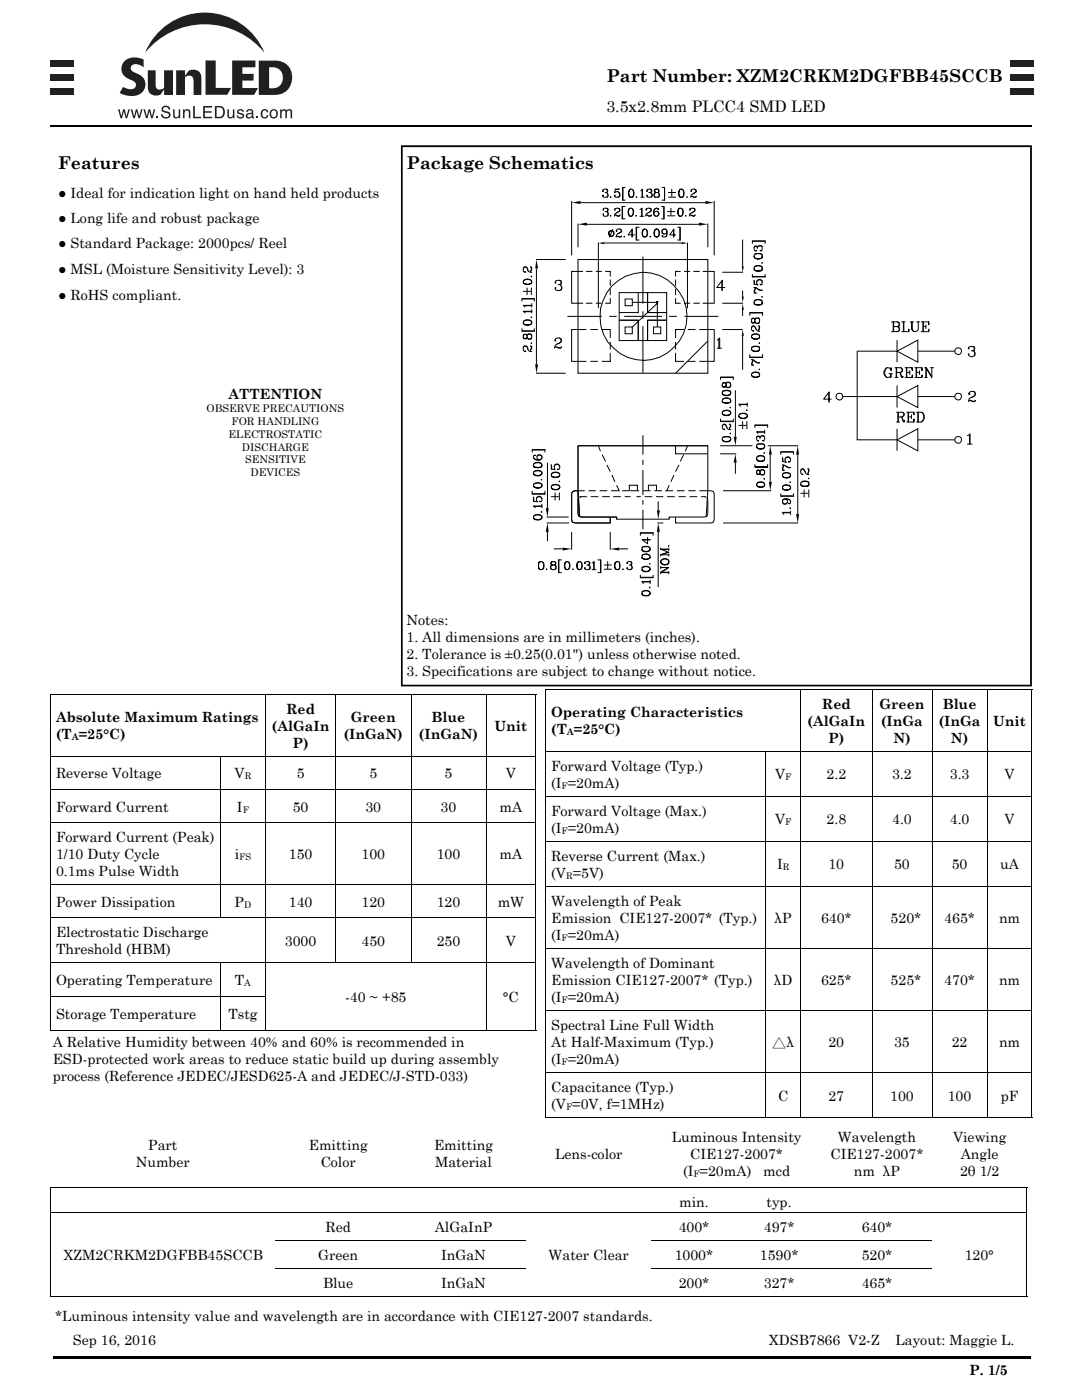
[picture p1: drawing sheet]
<svg xmlns="http://www.w3.org/2000/svg" width="216mm" height="279mm" viewBox="0 0 216 279" stroke-linecap="round" stroke-linejoin="round" font-family="sans-serif">
<g fill="#231f20">
<path d="M10 17.6h4.6v1.3h-4.6z"/>
<path d="M10 14.7h4.6v1.4h-4.6z"/>
<path d="M10 12.1h4.6v1.4h-4.6z"/>
<path d="M201.6 17.6h4.7v1.3h-4.7z"/>
<path d="M201.6 14.7h4.7v1.4h-4.7z"/>
<path d="M201.6 12.1h4.7v1.4h-4.7z"/>
<path d="M25 12a3.6 3.6 0 0 1 3.7-.1v1.6l-1-.6a1 1 0 0 0-1.1 0 1 1 0 0 0-.5 1l.5 .4a2.92 2.92 0 0 1 2.4 2.5 2.73 2.73 0 0 1-3.7 2.3l-1.4-.6 .7-1.2a1.99 1.99 0 0 0 2.4 .1 .92 .92 0 0 0-.7-1.4 2.31 2.31 0 0 1-1.6-3.6z"/>
<path d="M41 12.1h2v5.4h3.1l-.8 1.4h-4.3z"/>
<path d="M46.3 12.1h4.7v1.3h-2.6v1.3h2.2v1.4h-2.2v1.5h3.1l-.8 1.3h-4.4z"/>
<path d="M29.5 14h1.6v2.6a.98 .98 0 0 0 .4 1.2 .98 .98 0 0 0 1.2-.2v-3.6h1.8v5h-1.8v-1.2l-.7 1.1a1.69 1.69 0 0 1-2.5-1.6z"/>
<path d="M35.2 14h1.7v1.1l.8-1a1.69 1.69 0 0 1 2.5 1.6v3.3h-1.6v-2.6a.99 .99 0 0 0-.4-1.2 .99 .99 0 0 0-1.3 .2v3.6h-1.7z"/>
<path d="M31.4 6.6a12.9 12.9 0 0 1 21.4 3.9 15.3 15.3 0 0 0-23.9 0 12.9 12.9 0 0 1 2.5-3.9z"/>
<path d="M23.5 21.8h.4l.3 1.4 .4-1.4h.3l.3 1.4 .4-1.4h.3l-.5 1.8h-.3l-.4-1.4-.3 1.4h-.3z"/>
<path d="M26.1 21.8h.3l.3 1.4 .4-1.4h.3l.4 1.4 .3-1.4h.3l-.5 1.8h-.3l-.3-1.4-.4 1.4h-.3z"/>
<path d="M28.6 21.8h.3l.4 1.4 .3-1.4h.4l.3 1.4 .4-1.4h.3l-.5 1.8h-.3l-.4-1.4-.4 1.4h-.3z"/>
<path d="M31.2 23.2h.4v.4h-.4z"/>
<path d="M32.4 21.3a.92 .92 0 0 1 1.6 .6h-.4a.54 .54 0 0 0-.5-.5 .54 .54 0 0 0-.5 .5l.1 .2a1.89 1.89 0 0 1 1.3 .6 .93 .93 0 0 1-.9 1 .93 .93 0 0 1-1-.9h.4a.61 .61 0 0 0 .6 .6 .61 .61 0 0 0 .6-.6l-.1-.1a1.83 1.83 0 0 1-1.3-.7v-.4z"/>
<path d="M34.5 21.8h.3v1.2a.4 .4 0 0 0 .5 .4 .4 .4 0 0 0 .3-.5l.1-1.1h.2v1.8h-.2v-.3a.6 .6 0 0 1-.7 .3 .6 .6 0 0 1-.5-.6z"/>
<path d="M36.5 21.8h.3v.3a.64 .64 0 0 1 .7-.3 .64 .64 0 0 1 .5 .7v1.1h-.3v-1.1a.44 .44 0 0 0-.6-.4 .44 .44 0 0 0-.3 .6v.9h-.3z"/>
<path d="M38.5 21.2h.4v2.1h1.2v.3h-1.6z"/>
<path d="M40.6 21.2h1.7v.3h-1.4v.7h1.3v.3h-1.3v.8h1.4v.3h-1.7z"/>
<path d="M45.4 21.8h.3v1.2a.4 .4 0 0 0 .4 .4 .4 .4 0 0 0 .4-.5v-1.1h.3v1.8h-.3v-.3a.6 .6 0 0 1-.7 .3 .6 .6 0 0 1-.4-.6z"/>
<path d="M47.5 21.9a.72 .72 0 0 1 1.2 .4h-.3a.38 .38 0 0 0-.4-.3 .38 .38 0 0 0-.4 .4h.1a1.15 1.15 0 0 1 1 .7 .75 .75 0 0 1-.7 .6 .75 .75 0 0 1-.8-.7h.3a.43 .43 0 0 0 .5 .4 .43 .43 0 0 0 .4-.4l-.1-.1a.9 .9 0 0 1-1-.7z"/>
<path d="M51.2 23.2h.3v.4h-.3z"/>
<path d="M52.2 22a.73 .73 0 0 1 .8-.2 .73 .73 0 0 1 .5 .6h-.3a.49 .49 0 0 0-.6-.3 .49 .49 0 0 0-.3 .7 .47 .47 0 0 0 .4 .6 .47 .47 0 0 0 .5-.4h.3a.8 .8 0 0 1-1 .6 .8 .8 0 0 1-.5-1.1z"/>
<path d="M55.9 21.8h.3v.3a.58 .58 0 0 1 1 0 .59 .59 0 0 1 .7-.3 .59 .59 0 0 1 .4 .6v1.2h-.3v-1.4l-.3-.1a.43 .43 0 0 0-.5 .5v1h-.3v-1.2a.4 .4 0 0 0-.5-.3 .4 .4 0 0 0-.2 .6v.9h-.3z"/>
<path d="M51.6 12.1v6.8h3a3.4 3.4 0 0 0 3.7-2.9 3.4 3.4 0 0 0-2.7-3.8zM53.7 13.4a2.18 2.18 0 0 1 2.7 2.1 2.18 2.18 0 0 1-2.7 2.1z"/>
<path d="M42.9 21.2h1a1.24 1.24 0 0 1 1 1.2 1.24 1.24 0 0 1-1 1.2h-1zM43.2 21.4v1.9h.6a.96 .96 0 0 0 .7-.9 .96 .96 0 0 0-.7-1z"/>
<path d="M49.2 22a.76 .76 0 0 1 1.3 .3v1l.2 .1v.2h-.3l-.2-.2a.59 .59 0 0 1-.9 .2 .59 .59 0 0 1 .2-1l.7-.2a.4 .4 0 0 0-.3-.4 .4 .4 0 0 0-.5 .4h-.3zM49.4 23a.42 .42 0 0 0 .5 .4 .42 .42 0 0 0 .3-.7z"/>
<path d="M54 22a.88 .88 0 0 1 1.2 .1 .88 .88 0 0 1 0 1.2 .88 .88 0 0 1-1.2 .1l-.2-.7zM54.3 22.1a.67 .67 0 0 0-.2 .9 .67 .67 0 0 0 .8 .3 .68 .68 0 0 0 .2-.8 .68 .68 0 0 0-.8-.4z"/>
</g>
<path d="M10 25.1h195.9" fill="none" stroke="#000" stroke-width=".34"/>
<g fill="#000">
<path d="M107 51.8l.4 1.8h-.6zM114.1 40.4l1.7-.3v.6zM115.3 44.8l1.8-.4v.6zM119.4 48.5l1.2-.2v.4zM136 48.3l1.2 .2-1.2 .2zM139.5 44.4l1.7 .4-1.7 .2zM140.7 40.1l1.8 .3-1.8 .3zM148 53.1h.4l-.2 1.2zM148 59.2h.4l-.2 1.1zM106.8 72.7h.6l-.4 1.8zM148.2 65.8l.2 1.2h-.4zM148.2 60.6l.2 1.3h-.4z"/>
<path d="M146.7 90.6l.3 1.8h-.6zM146.4 87.2h.6l-.3 1.8zM153.4 96.2h.6l-.3 1.7zM153.7 89l.3 1.7h-.6zM159.2 89l.2 1.7h-.6zM108.9 101.4h.6l-.3 1.8zM109.2 104.4l.3 1.8h-.6zM112.3 109.3l1.8 .2-1.8 .4zM121.8 109.5l1.7-.2v.6zM131.1 101.8h.6l-.4 1.8zM131.3 104.4l.4 1.8h-.6zM158.8 102.6h.6l-.2 1.8z"/>
<path d="M10.7 270.6h195.1v.5h-195.1z"/>
<path d="M80 29v108h125.9v-108zM80.3 29.4h125.2v107.3h-125.2z"/>
</g>
<g fill="none" stroke="#000" stroke-width=".2">
<path d="M120.3 38.1v.1v-.3l.4-.2 .5 .1 .1 .4-.5 .2M121 37.7l.2 .3-.2 .4 .3 .4v.5h-.9l-.2-.2 .1-.2v.2M121.2 38.6a.56 .56 0 0 1-.1 .7M121.8 39.3h.1zM122.8 37.8l.7-.1h-.7l-.2 .8a.61 .61 0 0 1 1-.1 .61 .61 0 0 1-.1 .9h-.7l-.2-.2 .1-.2v.2M123.3 38.2a.66 .66 0 0 1 .1 1.1h-.1M124.3 37.4v2.5M124.7 37.4h-.5v2.5h.5M125.8 37.7a1.1 1.1 0 0 0-.1 1.6h.6a1.21 1.21 0 0 0-.1-1.5l-.4-.1-.1 .2a1.56 1.56 0 0 0 0 1.4h.1M126.2 37.8a1.2 1.2 0 0 1 0 1.5h-.2M126.9 39.3h.2zM127.9 38.1l.3-.4v1.6"/>
<path d="M127.9 39.3h.6M128.1 37.8v1.5M129.1 38.1v.1v-.3a.64 .64 0 0 1 .9-.1l.1 .4-.6 .2M129.7 37.7l.3 .3v.2l-.3 .2a.54 .54 0 0 1 .4 .4 .54 .54 0 0 1-.1 .5h-.9v-.4v.2M130 38.6a.56 .56 0 0 1-.1 .7M130.9 37.7l-.3 .3 .1 .3a.64 .64 0 0 0 .8-.1l-.1-.4-.5-.1-.2 .3v.2l.2 .2M130.9 38.4a.48 .48 0 0 0-.4 .5 .48 .48 0 0 0 .4 .4M131.3 37.7l.1 .1v.5l-.1 .1 .3 .4-.2 .5h-.8l-.1-.5 .4-.4M131.4 38.5l.1 .6-.1 .2h-.1M132.1 39.9h.5M132.1 37.4h.5v2.5v-2.5M133.4 39.3h1.4"/>
<path d="M133.4 38.4h1.4M134 37.7v1.5M135.9 37.7a1.03 1.03 0 0 0-.2 1.6h.5a1.1 1.1 0 0 0-.1-1.6 .87 .87 0 0 0-.7 .8 .87 .87 0 0 0 .5 .8M136.2 37.8a1.11 1.11 0 0 1-.1 1.5M137 39.3h.2zM137.9 38.1l.1 .1h-.1a.52 .52 0 0 1 .5-.5 .52 .52 0 0 1 .5 .6 1.32 1.32 0 0 0-1 .9v.1M138.1 39.2l.8 .1 .1-.1-.3 .1-.6-.1-.2 .1M138.5 37.7l.4 .3a.68 .68 0 0 1-.6 .7M104.2 59.7h2.4M104.4 58.1h1.5M104.4 53.7l.2-.3 .3-.1 .4 .4v.3M104.4 56.4a1.05 1.05 0 0 0 1.7 0v-.2a.96 .96 0 0 0-1.7 0v.2a1.22 1.22 0 0 0 1.7 0"/>
<path d="M104.5 56a1.13 1.13 0 0 1 1.6 .2M104.8 54.3h.1h-.1a.57 .57 0 0 1-.4-.6 .57 .57 0 0 1 .5-.5l.4 .4 .1 .6 .7 .1M105.2 57.5v1.3M105.9 54.2l.2-.5v-.3l-.2-.2 .1 .3-.1 .7v.1M106 57.5v1.3M106 55.1v.2zM107 51.8h5.9M107 53.6v19.1M110.8 56.4v.1v-.1l.1-.4a.9 .9 0 0 1 1.1 .2l-.1 .5-.5 .1M111.6 55.9l.3 .3v.5l-.3 .1a.62 .62 0 0 1 .5 .8 .62 .62 0 0 1-.8 .4l-.5-.2v-.4v.2M111.9 57l.1 .6-.1 .3M114.1 40.1v10.8"/>
<path d="M115.3 51.8h25.9v22.7h-25.9zM115.3 44.6v4.7M115.8 40.4h24.9M116.3 54.2h-2.2v6.3h2.2M116.9 54.2h1.3M117.1 44.8h22.4M118.9 54.2h1.2M119.4 48.4v13.1M120.4 41.8v.2l-.1-.2a.66 .66 0 0 1 1-.1v.4l-.5 .1M120.6 48.5h15.4M120.8 54.2h1M121 41.6l.3 .1v.3l-.3 .2 .3 .3v.6a.6 .6 0 0 1-1-.3l.1-.1v.1"/>
<path d="M121.3 42.4v.4l-.1 .3M121.8 55.8v1.2M121.8 57.6v1.3M121.8 59.5v1M121.8 43.1h.1zM121.9 54.2l-.1 1M121.9 46a.57 .57 0 0 0-.4 .8 .57 .57 0 0 0 .8 .3 .57 .57 0 0 0 .1-.9l-.3-.2-.5 .2a.64 .64 0 0 0 .3 .9M122.1 46l.3 .5v.4l-.3 .2M122.3 45.8l-.7 1.5M122.7 41.8l.1 .1h-.2a.64 .64 0 0 1 1.1-.1l-.1 .3-.9 .6-.1 .5M122.9 42.9l.3 .3h.3l.2-.3-.2 .2-.6-.2-.3 .1M123 47.1h1.1l-.2 .2-.7-.2"/>
<path d="M123 46l.1 .1h-.1a.52 .52 0 0 1 .6-.4 .52 .52 0 0 1 .4 .6 1.2 1.2 0 0 0-1 1M123.3 41.6h.2l.1 .4-.6 .5M123.5 58.4h9.5v9.6h-9.5zM123.6 45.7l.4 .3a.67 .67 0 0 1-.7 .6M124.2 41.2v2.5M124.5 47.2h.1zM124.7 59.7h1.5v1.3h-1.5zM124.7 41.2h-.6v2.5h.6M125.7 41.6a.89 .89 0 0 0-.4 .8 .89 .89 0 0 0 .6 .8 .96 .96 0 0 0 .2-1.6h-.4a1.11 1.11 0 0 0 0 1.6M126.1 41.6a1.02 1.02 0 0 1-.2 1.6M126.1 45.9v1.4M126.6 46.9h-1.3l.9-1.2v1.6"/>
<path d="M126.8 43.1h.2zM127 45.4v2.5M127.4 58.4v4h-3.9M127.5 45.4h-.6v2.5h.6M127.7 41.8l.4-.2v1.6M127.7 43.2h.8M128 41.6v1.6M128.3 51.2v9.4M128.5 45.7a.89 .89 0 0 0-.4 .9 .89 .89 0 0 0 .6 .7 .84 .84 0 0 0 .5-.9 .84 .84 0 0 0-.7-.7l-.2 .3a1.14 1.14 0 0 0 .2 1.3M128.9 45.8l.1 .2a1.02 1.02 0 0 1-.3 1.3M129 41.8v.1h-.1a.64 .64 0 0 1 1.1-.1l-.1 .3-.9 .6-.1 .5M129.1 42.9l.4 .3h.3l.2-.3-.3 .2-.6-.2-.2 .1"/>
<path d="M129.2 58.4v4h3.8h-3.8zM129.6 41.6h.2l.1 .4-.6 .5M129.6 47.2h.2zM131 41.6a.92 .92 0 0 0-.1 1.6M131 45.7a.84 .84 0 0 0-.5 .9 .84 .84 0 0 0 .7 .7 .89 .89 0 0 0 .4-.9 .89 .89 0 0 0-.6-.7 .97 .97 0 0 0 0 1.6M131.2 42.2l.2 .5-.3 .5M131.3 45.8l.1 .2a1.14 1.14 0 0 1-.2 1.3M131.3 41.7v.2l.1-.2-.2-.1a.81 .81 0 0 0-.8 .7 .81 .81 0 0 0 .7 .9 .51 .51 0 0 0 .2-.9 .51 .51 0 0 0-.8 .3M132 41.2h.5v2.5h-.5M132.4 41.2v2.5M132.5 45.7a.52 .52 0 0 0-.4 .5 .52 .52 0 0 0 .4 .5M132.7 45.7l.3 .3v1l-.2 .2"/>
<path d="M133 46.2v.3a.55 .55 0 0 1-.9 0v-.5l.5-.3a.96 .96 0 0 1 .3 1.5 .48 .48 0 0 1-.8-.1l.1-.1v.1M133.2 42.2h1.4M133.2 43.1h1.4M133.9 41.6v1.3M134.4 45.9v1.4M134.7 54.2l.1 1M134.8 55.8v1.2M134.8 57.6v1.3M134.8 59.5v1M134.8 54.2h1M134.8 46.9h-1.2l.9-1.2v1.6M135.2 45.4h.5v2.5h-.5"/>
<path d="M135.7 41.6a.89 .89 0 0 0-.5 .8 .89 .89 0 0 0 .6 .8 .96 .96 0 0 0 .2-1.6h-.3a1.11 1.11 0 0 0 0 1.6M135.7 45.4v2.5M136 41.6a1.02 1.02 0 0 1-.2 1.6M136.5 54.2h1.2M136.8 43v.2zM137.2 48.4v13.1M137.7 41.8l.1 .1h-.2a.64 .64 0 0 1 1.1-.1l-.1 .3-.9 .6-.1 .5M137.9 42.9l.6 .3 .2-.3-.3 .2-.5-.2-.3 .1M138.3 41.6h.2l.1 .4-.6 .5M138.4 54.2h1.2M140.2 54.2h2.3v6.3h-2.3M141.2 44.6v4.7"/>
<path d="M142.5 40.1v10.8M144 56.1v1.9M144.1 54.3h4.2M144.6 57.4h-1.6l1.1-1.5v2.1M148.2 47.8v5.3M148.2 58v1.2M150.1 48.2h2.6M150.1 48.6v-.5h2.6v.5M150.1 54.8v.5h2.6v-.5M150.1 55.2h2.6M150.5 49.4l.2-.2h.3l.1 .2a.54 .54 0 0 1 .4-.4 .54 .54 0 0 1 .6 .2v.7l-.3 .2-.1-.1h.1M150.5 53.7l.3 .4h1l.3-.2v-.7a.94 .94 0 0 0-1.6 .5 1.06 1.06 0 0 0 1.6 .1v-.1"/>
<path d="M150.5 51.2a1.03 1.03 0 0 0 1.6 .3v-.7l-.3-.2h-1.1l-.2 .2v.4a1.06 1.06 0 0 0 1.6 .2v-.2M150.5 58.5h.5M150.6 53.3a1.2 1.2 0 0 1 1.5 0v.2M150.6 50.9a1.2 1.2 0 0 1 1.5 0v.1M150.6 56.7l-.1-.8v.8l.7 .2a.61 .61 0 0 1-.1-1 .61 .61 0 0 1 1 .1v.7l-.3 .2-.1-.1h.1M150.7 57.6l-.1 .5v.3M151 57.5a1.15 1.15 0 0 0 1.1 .5M151 56.3a.57 .57 0 0 1 .5-.4 .57 .57 0 0 1 .6 .4M151.1 49.6v-.4a.44 .44 0 0 0-.6 .3 .44 .44 0 0 0 .5 .5h-.2M151.3 49.2a.56 .56 0 0 1 .8 .1M152 52.5l.1-.1v.2zM152.1 57.9h-.4l-.7-.4-.5-.1 .2 .1-.2 .7 .3 .3"/>
<path d="M152.1 59.2v.1zM104.2 60.1v-.5h2.4v.5M104.2 65.6v.5h2.4v-.5M104.2 66h2.4M104.4 69.4l.2-.2 .3-.1 .4 .3v.3M104.4 67.3l.1 .2 .4 .1a.6 .6 0 0 0 .2-.8h-.6l-.1 .5 .3 .2h.2l.3-.2M104.4 67l.1-.2h.6l.1 .2 .2-.4h.4a.58 .58 0 0 1 .3 .7 .58 .58 0 0 1-.7 .4l-.2-.4M104.4 64.5a1.05 1.05 0 0 0 1.7 0v-.2a.96 .96 0 0 0-1.7 0 1.06 1.06 0 0 0 1.7 .2M104.5 61h1.6M104.5 62.2h1.6M104.5 64.2a1.13 1.13 0 0 1 1.6 .1M104.8 70.1h.1h-.3l-.2-.4 .1-.5 .6-.1 .2 .2a.74 .74 0 0 0 .8 .9"/>
<path d="M105.2 67.3l.2 .3 .5-.1 .2-.2M105.3 66.8l.5-.1 .3 .3M105.9 69.9l.2-.4-.1-.4h-.1l.1 .1-.1 .7v.3M106 68.4v.2zM106 63.2v.2zM106.1 60.6v.7M106.1 61.8v.7M106.1 60.9h-1.7l.4 .4M106.1 62.1h-1.7l.4 .4M107 74.5h5.9M110.8 67.9v.2l-.1-.1a.72 .72 0 0 1 .6-.6 .72 .72 0 0 1 .7 .5 .88 .88 0 0 1-.9 .8l-.3 .2-.1 .6M111 69.2l.9 .3 .1-.3-.2 .2-.8-.2-.3 .1"/>
<path d="M111.6 67.5l.3 .1v.5l-.3 .4-.4 .1M116.9 60.5h1.3M117 65.8h-2.9v6.3h2.9M117.8 65.8h1.5M117.8 72.1h1.5M118.9 60.5h1.2M120.1 63.1l-6.8 .1M120.1 65.8h1.7M120.1 72.1l1.7 .1M120.8 60.5l1 .1M121.6 63.1h1.4M121.8 70.4l.1 1.7"/>
<path d="M121.8 65.8v1.7M121.8 68.2v1.5M123.5 63.9h3.9v4.1v-4.1zM124.6 63.1h7.5M124.7 65.3h1.5v1.3h-1.5zM126.2 65.3l5-4.8v4.8M126.2 60.3h4.8M128.3 71.9a8.8 8.8 0 0 0 8.1-12.1 8.8 8.8 0 0 0-14.3-2.8 8.8 8.8 0 0 0-1.7 9.7 8.8 8.8 0 0 0 8.3 5.2M128.3 62.1v1.5M128.3 65.1v9.4M129.2 63.9h3.8h-3.8v4.1zM130.4 65.3h1.4v1.3h-1.4z"/>
<path d="M131 60.2h.2v.3l-.2-.1zM133.5 63.1h1.6M134.8 70.4l-.1 1.7M134.8 65.8v1.7M134.8 68.2v1.5M135.8 60.5l-1 .1M136.5 60.5h1.2M136.5 65.8h-1.7M136.5 72.1l-1.7 .1M136.6 63.1h6.8M137.3 65.8h1.5M137.3 72.1h1.5"/>
<path d="M138.4 60.5h1.2M139.5 65.8h3v6.3h-3M141.2 68.1l-6.4 6.4M143.1 67.9l.5-.4v2M143.1 69.5h.8M143.4 67.5v2M143.8 75.3h2.5M143.8 75.8v-.6h2.5v.6M144.1 78.5a.96 .96 0 0 0 1.7 0v-.2a.99 .99 0 0 0-1.3-.3h-.3l-.1 .3a.92 .92 0 0 0 .7 .7 .92 .92 0 0 0 .9-.4l.1-.1M144.1 76.9l.1 .3a.45 .45 0 0 0 .7-.4 .45 .45 0 0 0-.7-.4 .48 .48 0 0 0 .2 .8h.2l.3-.3M144.1 76.7l.3-.3h.2l.3 .3 .1-.4a.57 .57 0 0 1 .8 .3 .57 .57 0 0 1-.3 .8l-.5-.1-.1-.4M144.1 65.8h4.1"/>
<path d="M144.1 60.5h4.2M144.2 79.7a1.13 1.13 0 0 1 1.6 .2M144.2 78.1l.8-.1h.6l.2 .3M144.9 76.9a.48 .48 0 0 0 .4 .4 .48 .48 0 0 0 .5-.4M144.9 76.5l.6-.2 .3 .4M146.7 77.9v9.3M148.2 61.9v1.2M148.2 67v6.8M149.6 62.5h2.6M149.6 70.8v.6h2.6v-.6M149.6 71.3h2.6M150 64.2v.2l.4 .1a.6 .6 0 0 0 0-1h-.2a.6 .6 0 0 0-.2 .8 .36 .36 0 0 0 .6-.1"/>
<path d="M150 63.8a.35 .35 0 0 1 .3-.2 .35 .35 0 0 1 .3 .2l.2-.3h.7l.1 .3-.1 .7-.2 .1-.5-.1-.2-.3M150 65.4l.3-.3a.67 .67 0 0 1 .6 .7M150 69.7a.84 .84 0 0 0 .8 .5 .84 .84 0 0 0 .8-.7l-.1-.3-.6-.1a.85 .85 0 0 0-.9 .4 .89 .89 0 0 0 .7 .6 .89 .89 0 0 0 .9-.4M150 67.2a.92 .92 0 0 0 1.6 .1l-.1-.3a.88 .88 0 0 0-.8-.4 .88 .88 0 0 0-.7 .6 1.04 1.04 0 0 0 1.5 .2l.1-.2M150 74.9a.99 .99 0 0 0 1.6 .1v-.3a.9 .9 0 0 0-1.6 0 .97 .97 0 0 0 1.6 .2M150 72.9h.4M150 69.3l.9-.1h.6l.1 .3M150 67a1.11 1.11 0 0 1 1.6 0M150 74.6l.9-.3 .6 .2 .1 .2M150.2 72.1l-.2 .4 .1 .3M150.3 66l.1-.1-.1 .2a.58 .58 0 0 1-.4-.6 .58 .58 0 0 1 .5-.5l.2 .1a1.2 1.2 0 0 0 1 1M150.4 71.9a1.23 1.23 0 0 0 1.2 .6"/>
<path d="M150.5 60.4l.3 .5h1l.3-.2v-.7a.94 .94 0 0 0-1.6 .4 1.06 1.06 0 0 0 1.6 .2v-.2M150.6 60.1a1.2 1.2 0 0 1 1.5 0v.2M150.6 64.2l.4 .3 .5-.1 .1-.2M150.7 63.6l.6-.1 .3 .3M151.4 65.8l.2-.6-.2-.2 .1 1.1M151.5 68.4v.2zM151.5 73.6v.2zM151.6 72.4a1.71 1.71 0 0 1-1.4-.6h-.2l.2 .1-.2 .7 .3 .3M152.2 63v-.6h-2.6v.6M165.4 78.4v1.8M165.9 79.7h-1.6l1.2-1.5v2M168.2 79.1h10.8"/>
<path d="M177 73.4a1.18 1.18 0 0 0 0 1.9M177.4 74.6h.7M177.7 73.7l.1 .3v-.6l-.1 .3a.63 .63 0 0 0-.6-.3 .63 .63 0 0 0-.6 .5 .84 .84 0 0 0 .1 1.1 .84 .84 0 0 0 1.1 .1M177.7 74.6v.7M177.8 74.6v.7M177.9 64.2l1.4 .1 .2 .5-.2 .3-.3 .1M178.2 64.2v2M178.3 64.2v2M178.6 73.4h1.1a.47 .47 0 0 1 .4 .5 .47 .47 0 0 1-.4 .4h-.8M178.6 75.3h.6M178.8 73.4v1.9M178.9 73.4v1.9"/>
<path d="M179 67.9v4.4M179 76.9v4.4M179 79.1l4.1-2.2v4.4zM179 70.1l4.1-2.2v4.4zM179 64.2a.47 .47 0 0 1 .4 .5 .47 .47 0 0 1-.4 .5h-.7M179 65.2l.4 .1a.56 .56 0 0 1-.1 .8l-1.4 .1M179 65.2a.52 .52 0 0 1 .4 .5 .52 .52 0 0 1-.4 .5M179 70.1h-8v17.7h8M179.3 74.3l.4 .2 .3 .7h.2M179.6 74.4l.2 .8 .3 .1 .1-.2M179.7 73.4l.3 .4-.1 .3-.2 .2M179.9 66.2h1.5v-.5l-.1 .5"/>
<path d="M179.9 64.2h.7M180.3 64.2v2M180.6 73.4h1.4v.6v-.6M180.6 75.3h1.4v-.5v.5M180.9 73.4v1.9M180.9 74.3h.6M181.5 74v.7M181.6 64.2h.7M181.9 64.2v1.5a.7 .7 0 0 0 .7 .5 .7 .7 0 0 0 .6-.5v-1.5M182 64.2v1.5l.5 .5M182.6 73.4h1.4v.6l-.1-.6M182.6 75.3h1.4v-.5l-.1 .5"/>
<path d="M182.8 73.4v1.9M182.9 74.3h.6M182.9 73.4v1.9M182.9 64.2h.6M183.1 79.1h7.4M183.1 70.1h7.4M183.5 74v.7M183.8 64.2h1.5v.6v-.6M183.8 66.2h1.5v-.5v.5M184.2 64.2v2M184.2 65.2h.6M184.5 75.3h.5"/>
<path d="M184.5 73.4h.3M184.8 73.4v1.9M184.8 64.8v.8M185.7 73.4h.6M185.9 75.2l-1.1-1.8v1.9M185.9 73.4v1.9l-1.1-1.7M193.3 69.5v.2l-.1-.2 .2-.3a.9 .9 0 0 1 1.1 .2l-.1 .5-.6 .1M193.4 78.5l.2 .1h-.3a.69 .69 0 0 1 .7-.5 .69 .69 0 0 1 .7 .6 1.19 1.19 0 0 1-1.1 .7l-.2 .2-.1 .6M193.6 79.9l.5 .3h.4l.2-.3-.3 .2-.8-.2-.3 .1M194.1 69.2h.2a.48 .48 0 0 1-.2 .8 .6 .6 0 0 1 .4 .4 .6 .6 0 0 1-.1 .6 .69 .69 0 0 1-.7 .2 .69 .69 0 0 1-.5-.5l.1-.1v.2M194.2 78.1a.53 .53 0 0 1 .3 .8l-.7 .4M194.4 70.2a.64 .64 0 0 1-.1 .8"/>
<path d="M106.2 89.8h2.5M106.2 90.2v-.5h2.5v.5M106.2 98v.6h2.5v-.6M106.2 98.5h2.5M106.4 91.2a1 1 0 0 0 1.7 .1M106.4 96.9l.1 .3a1.07 1.07 0 0 0 1.7-.3 .91 .91 0 0 0-.9-.6 .91 .91 0 0 0-.9 .6 1.05 1.05 0 0 0 1.7 0M106.4 94.5l.1 .2a1.07 1.07 0 0 0 1.7-.2 .91 .91 0 0 0-.9-.6 .91 .91 0 0 0-.9 .6 1.05 1.05 0 0 0 1.7 0M106.4 92.9a.99 .99 0 0 0 1.4 .4 .48 .48 0 0 0 .3-.8 1.06 1.06 0 0 0-1.7 .3l.2 .4 .6 .1 .8-.1 .1-.3M106.5 96.6h.1a1.21 1.21 0 0 1 1.5 .2M106.5 94.2a1.23 1.23 0 0 1 1.6 .1M106.5 92.6a1.13 1.13 0 0 1 1.6 .2M106.7 90.9h.2h-.4a.64 .64 0 0 0 .1 .7 .64 .64 0 0 0 .6 .2h.4a.55 .55 0 0 0 .5-.6 .55 .55 0 0 0-.6-.5l-.3 .2a.56 .56 0 0 0 .3 .9"/>
<path d="M107 99.5l.1-.1a.56 .56 0 0 1 .6-.3 .56 .56 0 0 1 .4 .4M107.2 91l.4-.2 .5 .4M108.1 95.7v.1zM109.2 92.4v9M110 99.1h1.4M110 97.3l.1 .2a1.05 1.05 0 0 0 1.6-.3 .92 .92 0 0 0-.9-.5 .92 .92 0 0 0-.8 .6 1.05 1.05 0 0 0 1.7 0M110 94.8a.96 .96 0 0 0 1.7 0v-.1a.96 .96 0 0 0-1.7 0 1 1 0 0 0 1.7 .1M110.1 97a1.24 1.24 0 0 1 1.6 .1M110.1 93.6l-.1-.8v.8l.8 .1-.2-.6 .1-.3a.57 .57 0 0 1 1 .2l-.1 .6h-.4h.2M110.1 94.6a1.13 1.13 0 0 1 1.6 .1M110.6 93.1l.2-.3a.64 .64 0 0 1 .9 .3M110.8 98.4v1.4"/>
<path d="M111.6 98.4v1.4M111.6 96v.2zM115.3 97.9l.4 5.2M115.3 97.9l-1.1 .2-.1 .4v5.3l.1 .4 .5 .2M115.3 97.9v-8.9h25.9v8.9l-.3 5.3M115.3 99.8v2.7l.2 .5 .4 .2h7.1v.4M115.3 97.9v4.6l.2 .5 .4 .2h7.1v.4h10.5v-.4h7.1l.5-.2 .1-.5v-3M115.3 97.9h1.4M115.4 99.5l-.2 .3M115.6 99.3l-.2 .2M115.9 99.1l-.2 .1M117.1 99.1l-1.2 .1"/>
<path d="M117.5 97.9h1.4M117.9 99.1h1.5M119.4 89l.4 1.1M119.7 97.9h1.5M120.2 99.1h1.5M120.2 90.7l.6 1.4M121.1 92.8l.7 1.3M122.1 94.8l.6 1.4M122.4 99.1h1.5M123 96.8l.5 1.1h-1.6M124.1 97.9h1.5v-1.1h1.6v1.1M124.6 99.1h1.2"/>
<path d="M125.8 97.9h1.7M127.9 99.1l-.8 .1M128.3 86.8v3.9M128.3 91.8v1M128.3 93.8v5M128.3 99.8v.9M128.3 97.9h1.5M128.6 99.1h1.5M129.4 97.9v-1.1h1.6v1.1M130.6 97.9h1.5M130.9 99.1h1.4M132.8 97.9h1.5"/>
<path d="M133.1 99.1h1.5M133.5 96.8l-.4 1.1M134.5 94.8l-.6 1.4M134.8 89v1.6h6.4M135.1 97.9h1.5M135.4 99.1h1.4M135.5 92.8l-.7 1.3M136.4 90.7l-.7 1.4M137.2 89l-.4 1.1M137.3 97.9h1.5M137.6 99.1h1.5M139.5 97.9h2.3l.5 .2 .2 .4v5.3l-.2 .4-.5 .2h-7v-1.2"/>
<path d="M139.9 99.1h.7M140.6 99.2h.3M141 99.3l.2 .2M141.2 89h-25.9v8.9l.4 5.3M143.7 89h6.4M143.7 90.6h3.2M143.8 83.6v.5h2.5v-.5M143.8 84.1h2.5M144.1 85a.45 .45 0 0 1 .7-.2l.2 .5M144.1 82.5a1.05 1.05 0 0 0 1.7 0v-.1a.96 .96 0 0 0-1.7 0 1.06 1.06 0 0 0 1.7 .1M144.1 80.1a.99 .99 0 0 0 1.4 .3 .48 .48 0 0 0 .2-.7 1.06 1.06 0 0 0-1.6 .2l.2 .4 .6 .1 .7-.1 .2-.2M144.1 87.7a.96 .96 0 0 0 1.7 0v-.2a.99 .99 0 0 0-1.3-.3l-.3 .1-.1 .2a.92 .92 0 0 0 .7 .7 .92 .92 0 0 0 .9-.3l.1-.2"/>
<path d="M144.2 82.2a1.13 1.13 0 0 1 1.6 .2M144.2 87.4l.3-.2h1l.3 .3M144.3 97.9h9.6M144.5 85.7v-.1v.1a.56 .56 0 0 1-.4-.5 .56 .56 0 0 1 .5-.6l.3 .3a.87 .87 0 0 0 .9 .8M145.6 85.5l.2-.7-.2-.2 .1 .3-.1 .6v.2M145.7 81.3v.1zM145.7 86.4v.2zM146.7 92.4v2.2M147.4 84.9h1.5M147.4 83l.1 .3a1.07 1.07 0 0 0 1.6-.3 .91 .91 0 0 0-.8-.6 .91 .91 0 0 0-.9 .6 1.05 1.05 0 0 0 1.7 0M147.5 80.8h1.6M147.5 82.7h.1a1.21 1.21 0 0 1 1.5 .2"/>
<path d="M148.2 84.1v1.5M149 84.1v1.5M149 81.8v.1zM149.1 80.4v.7M149.1 80.7h-1.7l.4 .4M150.6 84.9h2.6M150.6 85.3v-.5h2.6v.5M150.6 92.7v.5h2.6h-2.6M151 96.8a.86 .86 0 0 0 .8 .5 .86 .86 0 0 0 .8-.6 .86 .86 0 0 0-.9-.6 .86 .86 0 0 0-.7 .7l.1 .1a1.02 1.02 0 0 0 1.5-.1M151 94.4l.1 .2a.45 .45 0 0 0 .6-.3 .45 .45 0 0 0-.6-.5v.1a.56 .56 0 0 0 0 .7h.3l.3-.2M151 87.4l.1-.3h.3l.3 .3a.49 .49 0 0 1 .6-.5 .49 .49 0 0 1 .3 .7l-.3 .4-.1-.1h.1M151 94.1l.1-.2h.3l.3 .2v-.2a.52 .52 0 0 1 .8 0 .52 .52 0 0 1 0 .7 .52 .52 0 0 1-.8 0v-.2"/>
<path d="M151 91.6a.84 .84 0 0 0 .8 .5 .84 .84 0 0 0 .8-.7 .84 .84 0 0 0-.9-.5 .84 .84 0 0 0-.7 .7l.1 .2a1.02 1.02 0 0 0 1.5-.2M151 89.1a.84 .84 0 0 0 .8 .6 .84 .84 0 0 0 .8-.7l-.3-.4h-1.1a.47 .47 0 0 0-.2 .4 .47 .47 0 0 0 .2 .5 1.11 1.11 0 0 0 1.4-.4M151.1 86.3h1.5M151.1 96.5a1.02 1.02 0 0 1 1.5 .2M151.1 91.2a1.02 1.02 0 0 1 1.5 .2M151.1 88.8l.1-.2h1.1l.3 .4M151.7 87.5l-.1-.4h-.5a.65 .65 0 0 0 .2 .9v-.1h-.1M151.7 94.4l.3 .3h.3l.3-.3M151.7 94l.6-.2 .3 .3M151.8 87.1l.5-.1 .2 .2M152.4 95.6h.2zM152.4 90.4h.2z"/>
<path d="M152.6 85.8v.7M152.6 86.2h-1.6l.2 .3M153.2 92.7v.5M153.2 89h6.1M153.7 90.7v5.5M155.8 90.2h2.5M155.8 90.7v-.6h2.5v.6M155.8 98.5v.5h2.5v-.5M155.8 99h2.5M156.1 97.4a.89 .89 0 0 0 .9 .5 .89 .89 0 0 0 .7-.6 .95 .95 0 0 0-1.5-.2l-.1 .3a1.11 1.11 0 0 0 1.6 0M156.1 95a.89 .89 0 0 0 .9 .4 .89 .89 0 0 0 .7-.6 .84 .84 0 0 0-.8-.5 .84 .84 0 0 0-.8 .7 1.11 1.11 0 0 0 1.6 0M156.1 93.9h.5"/>
<path d="M156.2 97.1a1.02 1.02 0 0 1 1.5 .2M156.2 94.6a1.02 1.02 0 0 1 1.5 .2M156.2 92.1l-.1-.8v.8l.8 .2a.59 .59 0 0 1-.2-.9 .59 .59 0 0 1 .9 0 .59 .59 0 0 1-.2 .9v-.1M156.3 93l-.1 .8M156.6 92.9a1.4 1.4 0 0 0 1.1 .5M156.6 99.6a.51 .51 0 0 1 .5 .6 .51 .51 0 0 1-.6 .4 .51 .51 0 0 1-.4-.6 .92 .92 0 0 1 1.7 .1l-.1 .4-.3 .1v-.2l.1 .1M156.6 91.7a.57 .57 0 0 1 .6-.5 .57 .57 0 0 1 .5 .5M157.7 99.9l-.5-.2a.79 .79 0 0 0-1.1 .3M157.7 96.2h-.1zM157.7 93.3h-.3l-1.3-.5 .2 .1-.2 .7 .3 .3M159.2 90.7v11.9M159.8 98.4h1.4"/>
<path d="M159.8 94l.3-.4a.67 .67 0 0 1 .6 .7M159.8 96.7a.99 .99 0 0 0 1.3 .3l.3-.1v-.7a.94 .94 0 0 0-1.6 .5l.3 .3h1l.3-.2v-.1M159.9 96.3a1.2 1.2 0 0 1 1.5 0v.2M160.1 94.6h.1v.1a.62 .62 0 0 1-.4-.6 .62 .62 0 0 1 .4-.6l.3 .4a.87 .87 0 0 0 .9 .8M160.5 97.8v1.4M161.2 94.5l.2-.9-.2-.1 .2 .3-.2 .7 .1 .2M161.4 95.4v.2zM161.4 97.8v1.4M178.9 82.3h1.1l.4 .3-.1 .4-.3 .2h-.8M178.9 84.2h.6M179 85.6v4.4M179 87.8l4.1-2.2v4.4z"/>
<path d="M179.2 82.3v1.9M179.8 83.2l.2 .2 .3 .7 .2-.1M179.9 83.3l.4 .9h.1l.1-.3M180 82.3l.2 .1a.5 .5 0 0 1-.2 .8M180.9 82.3h1.5v.5l-.1-.5M180.9 84.2h1.5v-.6l-.1 .6M181.2 82.3v1.9M181.3 82.3v1.9M181.3 83.2h.6M181.9 82.8v.7M182.9 82.3h.9a1.06 1.06 0 0 1 .7 .9 1.06 1.06 0 0 1-.7 1h-.9M183.1 82.3v1.9"/>
<path d="M183.1 87.8h7.4M183.2 82.3v1.9M183.8 82.3a1.15 1.15 0 0 1 0 1.9M193 86.9l.6-.3v2M193 88.6h1M193.5 86.7v1.9M106.4 103.4a1.01 1.01 0 0 0 1.8-.1l-.1-.3a1.02 1.02 0 0 0-1.7 .2 1.06 1.06 0 0 0 1.7 .2M106.5 100.1l-.1-.9v.9h.9a.58 .58 0 0 1-.2-.8 .58 .58 0 0 1 .9 0 .58 .58 0 0 1-.2 .8h-.2h.2M106.5 101.1h1.6M106.5 103a1.13 1.13 0 0 1 1.6 .2M107.9 112.1l-.4 .2v1.1a.63 .63 0 0 0 1 0 1.02 1.02 0 0 0-.4-1.3 .89 .89 0 0 0-.7 .7 .89 .89 0 0 0 .5 .9M108.1 102.1v.2z"/>
<path d="M108.1 100.6v.7M108.1 101h-1.7l.4 .3M108.2 112.2a1.02 1.02 0 0 1-.1 1.5M109 113.6h.2zM109.1 104.4h4.5M109.1 103.2h4.4M109.2 106.2v1.8M110.3 112.1l-.3 .1-.1 .3a.6 .6 0 0 0 1 0v-.2a.6 .6 0 0 0-.8-.1 .36 .36 0 0 0 .2 .6M110.3 112.8l-.4 .3v.3l.4 .3M110.5 109.5h1.8M110.6 112.1a.35 .35 0 0 1 .3 .3 .35 .35 0 0 1-.3 .4l.3 .1v.6a.61 .61 0 0 1-.7 .2 .61 .61 0 0 1-.4-.6l.5-.3M110.8 112.8l.1 .6-.3 .3"/>
<path d="M111.5 111.7v2.6M112 111.7h-.6v2.6h.6M113.1 112.1a.86 .86 0 0 0-.5 .8 .86 .86 0 0 0 .6 .8 .86 .86 0 0 0 .5-.8 .86 .86 0 0 0-.6-.8l-.1 .1a1.02 1.02 0 0 0 .1 1.5M113.4 112.2a1.02 1.02 0 0 1-.2 1.5M114.1 106.2v3.5M114.2 113.6h.2zM114.7 104.4h7.1v-1.2v1.2zM115.5 112.1a.89 .89 0 0 0-.4 .8 .89 .89 0 0 0 .6 .8 .84 .84 0 0 0 .5-.9 .84 .84 0 0 0-.7-.7 1.11 1.11 0 0 0 0 1.6M115.8 112.2a1.02 1.02 0 0 1-.1 1.5M116.7 112.3v.2l.1-.3a.67 .67 0 0 1 .9 .1l-.1 .4-.5 .1M117.4 112.1a.35 .35 0 0 1 .2 .3 .35 .35 0 0 1-.2 .4 .47 .47 0 0 1 .4 .4 .47 .47 0 0 1-.4 .5l-.6-.1-.1-.3v.1M117.6 112.9l.1 .5-.2 .2"/>
<path d="M118.1 112.3l.5-.2v1.6M118.1 113.7h.8M118.5 112.2v1.5M119.3 111.7h.6v2.6h-.6M119.8 111.7v2.6M120.6 112.8h1.4M120.6 113.6h1.4M121.3 112.1v1.4M121.8 106.2v3.5M123.1 112.1a.84 .84 0 0 0-.5 .8 .84 .84 0 0 0 .7 .8l.3-.3v-1.1a.47 .47 0 0 0-.4-.2 .47 .47 0 0 0-.4 .2 1.11 1.11 0 0 0 .3 1.4M123.5 112.2l.1 .1v1.1l-.3 .3M123.5 109.5h1.8"/>
<path d="M124.2 113.6h.2zM125.2 112.3v.2l-.1-.2a.63 .63 0 0 1 1 0l-.1 .4-.4 .1M125.8 112.1l.2 .2-.2 .5 .4 .4v.2a.64 .64 0 0 1-1.1-.1h.1v.1M126 112.9l.1 .5-.2 .2M127.8 106.4h2.5M127.8 106.8v-.5h2.5v.5M127.8 114.8v.5h2.5v-.5M127.8 115.2h2.5M128.1 113.3a1.13 1.13 0 0 1 1.6 .2M128.1 110.9a1.13 1.13 0 0 1 1.6 .2M128.1 109.3l.3-.2h1l.3 .4M128.1 113.7v.2a1.04 1.04 0 0 0 1.6-.3v-.3a1.2 1.2 0 0 0-1.6 0v.5l.3 .1 .6 .1 .7-.3"/>
<path d="M128.1 111.2v.2a1.04 1.04 0 0 0 1.6-.3v-.3a1.2 1.2 0 0 0-1.6 0l.1 .6a1.21 1.21 0 0 0 1.5-.2M128.1 109.6a.8 .8 0 0 0 1.3 .4l.3-.2v-.3a.99 .99 0 0 0-1.3-.4l-.3 .1v.6a1.1 1.1 0 0 0 1.6-.2M128.1 116.1h1.6M128.1 118.2a1.23 1.23 0 0 1 1.6 .1M128.1 118.4v.3a1.04 1.04 0 0 0 1.6-.3v-.3a1.2 1.2 0 0 0-1.6 0v.5a1.1 1.1 0 0 0 1.6-.2M128.2 107.8h1.5M128.3 101.7v3.9M129.2 107.3v1.2l-1.1-.8h1.6M129.6 112.5h.1zM129.6 117.2h.1zM129.7 115.8v.7M129.7 116.1h-1.6l.3 .4"/>
<path d="M131.2 104.4h1.1M131.3 100.1v1.7M131.3 106.2v11M131.8 112a.97 .97 0 0 1 1.6 0M131.8 112.2a.93 .93 0 0 0 1.6 .2v-.6l-.1-.1a1.02 1.02 0 0 0-1.5 .3 .84 .84 0 0 0 .8 .7 .84 .84 0 0 0 .8-.5M131.8 109.4v.2h1.6h-1.6l1.6 .6-1.6 .5v.3M131.8 113v.5M131.8 114.2v.3M131.8 113.3h1.6l-1.4 .9M131.8 114.3h1.6M133.3 110.2l-1.5 .5h1.6M133.4 108.9v.1z"/>
<path d="M133.4 113.3l-1.6 .9h1.6M133.4 109.4v.5M133.4 110.6v.4M133.4 114.1v.4M144.3 104.4h15M156.1 100.1l.2 .4a.56 .56 0 0 0 .9-.4M156.2 102.3h1.5M157.7 101.3v.2zM157.7 102v.7M157.7 102.3h-1.6l.3 .4M10 138.6h97M10.1 138.5v67.1"/>
<path d="M53 138.7v12.2M67 138.7v12.2M82 138.7v12.2M97 138.7v12.2M106.9 138.5v67.1M108.8 137.6h97.2M108.9 137.5v85.5M159.8 137.7v12.2M174 137.7v12.2M186 137.7v12.2M197 137.7v12.2M205.9 137.5v85.5"/>
<path d="M10.2 151h96.6M10.2 157.6h96.6M44 151.1v6.4M44 157.7v6.4M53 151.1v6.4M53 157.7v6.4M67 151.1v6.4M67 157.7v6.4M82 151.1v6.4M82 157.7v6.4M97 151.1v6.4M97 157.7v6.4"/>
<path d="M109 150h96.8M109 159h96.8M152.8 150.1v8.8M152.8 159v8.9M159.8 150.1v8.8M159.8 159v8.9M174 150.1v8.8M174 159v8.9M186 150.1v8.8M186 159v8.9M197 150.1v8.8M197 159v8.9"/>
<path d="M10.2 164.2h96.6M10.2 176.6h96.6M44 164.3v12.2M44 176.7v6.4M53 164.3v12.2M53 176.7v15.4M67 164.3v12.2M67 176.7v15.4M82 164.3v12.2M82 176.7v15.4M97 164.3v12.2M97 176.7v15.4"/>
<path d="M109 168h96.8M109 176.9h96.8M152.8 168v8.8M152.8 177v12.3M159.8 168v8.8M159.8 177v12.3M174 168v8.8M174 177v12.3M186 168v8.8M186 177v12.3M197 168v8.8M197 177v12.3"/>
<path d="M10.2 183.2h96.6M10.2 192.2h96.6M10.2 198.8h42.9M44 192.3v6.4M44 198.9v6.7M53 192.3v6.4M53 198.8v6.8M97 192.3v13.3M109 189.3h96.8M152.8 189.4v12.2M159.8 189.4v12.2M174 189.4v12.2"/>
<path d="M186 189.4v12.2M197 189.4v12.2M10 205.7h97M109 201.7h96.8M109 214.1h96.8M152.8 201.8v12.2M152.8 214.2v8.8M159.8 201.8v12.2M159.8 214.2v8.8M174 201.8v12.2M174 214.2v8.8M186 201.8v12.2"/>
<path d="M186 214.2v8.8M197 201.8v12.2M197 214.2v8.8M10 237h195M10.1 237v21.6M108.8 223.1h97.2M204.9 237v21.6M10 258.7h195M10.2 242h194.6M55 247.6h50M55 253.2h50M130 247.6h56"/>
<path d="M130 253.2h56"/>
<circle cx="167.5" cy="79.1" r=".69"/>
<circle cx="191.2" cy="70.1" r=".69"/>
<circle cx="191.2" cy="79.1" r=".69"/>
<circle cx="191.2" cy="87.8" r=".69"/>
</g>
<g font-size="3.5">
<text x="121" y="16.3">Part Number: XZM2CRKM2DGFBB45SCCB</text>
<text x="11.6" y="33.8">Features</text>
<text x="81.1" y="33.8">Package Schematics</text>
</g>
<text font-size="3.2" x="121" y="22.3">3.5x2.8mm PLCC4 SMD LED</text>
<g font-size="2.8">
<text x="11.6" y="39.4">● Ideal for indication light on hand held products</text>
<text x="11.6" y="44.5">● Long life and robust package</text>
<text x="11.6" y="49.6">● Standard Package: 2000pcs/ Reel</text>
<text x="11.6" y="54.7">● MSL (Moisture Sensitivity Level): 3</text>
<text x="11.6" y="59.8">● RoHS compliant.</text>
<text x="45.6" y="79.6">ATTENTION</text>
<text x="81.1" y="124.7">Notes:</text>
<text x="81.1" y="128.1">1. All dimensions are in millimeters (inches).</text>
<text x="81.1" y="131.5">2. Tolerance is ±0.25(0.01&quot;) unless otherwise noted.</text>
<text x="81.1" y="134.9">3. Specifications are subject to change without notice.</text>
<text x="57.1" y="142.5">Red</text>
<text x="110" y="143.1">Operating Characteristics</text>
<text x="164" y="141.4">Red</text>
<text x="175.5" y="141.4">Green</text>
<text x="188.1" y="141.4">Blue</text>
<text x="11.2" y="144.1">Absolute Maximum Ratings</text>
<text x="11.2" y="147.5">(T =25°C)</text>
<text x="54.3" y="145.8">(AlGaIn</text>
<text x="58.4" y="149.2">P)</text>
<text x="68.6" y="147.5">(InGaN)</text>
<text x="70" y="144.1">Green</text>
<text x="83.6" y="147.5">(InGaN)</text>
<text x="86.1" y="144.1">Blue</text>
<text x="98.7" y="145.8">Unit</text>
<text x="110" y="146.5">(T =25°C)</text>
<text x="161.1" y="144.8">(AlGaIn</text>
<text x="165.3" y="148.2">P)</text>
<text x="175.8" y="144.8">(InGa</text>
<text x="178.3" y="148.2">N)</text>
<text x="187.3" y="144.8">(InGa</text>
<text x="189.8" y="148.2">N)</text>
<text x="198.2" y="144.8">Unit</text>
<text x="11.2" y="155.4">Reverse Voltage</text>
<text x="46.8" y="155.4">V</text>
<text x="59.2" y="155.4">5</text>
<text x="73.7" y="155.4">5</text>
<text x="88.7" y="155.4">5</text>
<text x="100.9" y="155.4">V</text>
<text x="110" y="153.8">Forward Voltage (Typ.)</text>
<text x="154.6" y="155.5">V</text>
<text x="164.9" y="155.5">2.2</text>
<text x="178" y="155.5">3.2</text>
<text x="189.5" y="155.5">3.3</text>
<text x="200.4" y="155.5">V</text>
<text x="11.2" y="162">Forward Current</text>
<text x="47.3" y="162">I</text>
<text x="58.4" y="162">50</text>
<text x="72.9" y="162">30</text>
<text x="87.9" y="162">30</text>
<text x="99.7" y="162">mA</text>
<text x="110" y="157.2">(I =20mA)</text>
<text x="110" y="162.8">Forward Voltage (Max.)</text>
<text x="110" y="166.2">(I =20mA)</text>
<text x="154.6" y="164.5">V</text>
<text x="164.9" y="164.5">2.8</text>
<text x="178" y="164.5">4.0</text>
<text x="189.5" y="164.5">4.0</text>
<text x="200.4" y="164.5">V</text>
<text x="11.2" y="168.1">Forward Current (Peak)</text>
<text x="11.2" y="171.4">1/10 Duty Cycle</text>
<text x="46.8" y="171.4">i</text>
<text x="57.6" y="171.4">150</text>
<text x="72.1" y="171.4">100</text>
<text x="87.1" y="171.4">100</text>
<text x="99.7" y="171.4">mA</text>
<text x="110" y="171.8">Reverse Current (Max.)</text>
<text x="155" y="173.5">I</text>
<text x="165.3" y="173.5">10</text>
<text x="178.4" y="173.5">50</text>
<text x="189.9" y="173.5">50</text>
<text x="199.6" y="173.5">uA</text>
<text x="11.2" y="174.9">0.1ms Pulse Width</text>
<text x="110" y="175.2">(V =5V)</text>
<text x="11.2" y="181">Power Dissipation</text>
<text x="46.8" y="181">P</text>
<text x="57.6" y="181">140</text>
<text x="72.1" y="181">120</text>
<text x="87.1" y="181">120</text>
<text x="99.3" y="181">mW</text>
<text x="110" y="180.8">Wavelength of Peak</text>
<text x="110" y="184.2">Emission CIE127-2007* (Typ.)</text>
<text x="154.6" y="184.2">λP</text>
<text x="163.8" y="184.2">640*</text>
<text x="177.7" y="184.2">520*</text>
<text x="188.4" y="184.2">465*</text>
<text x="199.3" y="184.2">nm</text>
<text x="11.2" y="187">Electrostatic Discharge</text>
<text x="11.2" y="190.4">Threshold (HBM)</text>
<text x="56.9" y="188.7">3000</text>
<text x="72.1" y="188.7">450</text>
<text x="87.1" y="188.7">250</text>
<text x="100.9" y="188.7">V</text>
<text x="110" y="187.6">(I =20mA)</text>
<text x="11.2" y="196.6">Operating Temperature</text>
<text x="46.9" y="196.6">T</text>
<text x="110" y="193.2">Wavelength of Dominant</text>
<text x="110" y="196.6">Emission CIE127-2007* (Typ.)</text>
<text x="154.4" y="196.6">λD</text>
<text x="163.8" y="196.6">625*</text>
<text x="177.7" y="196.6">525*</text>
<text x="188.4" y="196.6">470*</text>
<text x="199.3" y="196.6">nm</text>
<text x="11.2" y="203.3">Storage Temperature</text>
<text x="45.6" y="203.3">Tstg</text>
<text x="68.9" y="200">-40 ~ +85</text>
<text x="100.4" y="200">°C</text>
<text x="110" y="200">(I =20mA)</text>
<text x="10.5" y="208.9">A Relative Humidity between 40% and 60% is recommended in</text>
<text x="110" y="205.6">Spectral Line Full Width</text>
<text x="110" y="209">At Half-Maximum (Typ.)</text>
<text x="154.1" y="209">△λ</text>
<text x="165.3" y="209">20</text>
<text x="178.4" y="209">35</text>
<text x="189.9" y="209">22</text>
<text x="199.3" y="209">nm</text>
<text x="10.5" y="212.3">ESD-protected work areas to reduce static build up during assembly</text>
<text x="10.5" y="215.7">process (Reference JEDEC/JESD625-A and JEDEC/J-STD-033)</text>
<text x="110" y="212.4">(I =20mA)</text>
<text x="110" y="218">Capacitance (Typ.)</text>
<text x="110" y="221.4">(V =0V, f=1MHz)</text>
<text x="155.3" y="219.7">C</text>
<text x="165.3" y="219.7">27</text>
<text x="177.6" y="219.7">100</text>
<text x="189.1" y="219.7">100</text>
<text x="199.7" y="219.7">pF</text>
<text x="134" y="227.8">Luminous Intensity</text>
<text x="167.2" y="227.8">Wavelength</text>
<text x="190.2" y="227.8">Viewing</text>
<text x="27.1" y="232.9">Number</text>
<text x="29.6" y="229.5">Part</text>
<text x="61.6" y="229.5">Emitting</text>
<text x="64" y="232.9">Color</text>
<text x="86.6" y="229.5">Emitting</text>
<text x="86.8" y="232.9">Material</text>
<text x="110.7" y="231.2">Lens-color</text>
<text x="137.7" y="231.2">CIE127-2007*</text>
<text x="165.7" y="231.2">CIE127-2007*</text>
<text x="191.7" y="231.2">Angle</text>
<text x="136.3" y="234.6">(I =20mA)</text>
<text x="152.3" y="234.6">mcd</text>
<text x="170.4" y="234.6">nm λP</text>
<text x="191.6" y="234.6">2θ 1/2</text>
<text x="65" y="245.9">Red</text>
<text x="86.8" y="245.9">AlGaInP</text>
<text x="135.4" y="245.9">400*</text>
<text x="135.5" y="240.9">min.</text>
<text x="152.4" y="245.9">497*</text>
<text x="153" y="240.9">typ.</text>
<text x="171.9" y="245.9">640*</text>
<text x="12.7" y="251.4">XZM2CRKM2DGFBB45SCCB</text>
<text x="63.5" y="251.5">Green</text>
<text x="88" y="251.5">InGaN</text>
<text x="109.5" y="251.4">Water Clear</text>
<text x="134.6" y="251.5">1000*</text>
<text x="151.6" y="251.5">1590*</text>
<text x="171.9" y="251.5">520*</text>
<text x="192.5" y="251.4">120°</text>
<text x="64.5" y="257.1">Blue</text>
<text x="88" y="257.1">InGaN</text>
<text x="135.4" y="257.1">200*</text>
<text x="152.4" y="257.1">327*</text>
<text x="171.9" y="257.1">465*</text>
<text x="11" y="263.6">*Luminous intensity value and wavelength are in accordance with CIE127-2007 standards.</text>
<text x="14.6" y="268.4">Sep 16, 2016</text>
<text x="153.4" y="268.4">XDSB7866 V2-Z</text>
<text x="178.7" y="268.4">Layout: Maggie L.</text>
<text x="193.4" y="274.4">P. 1/5</text>
</g>
<g font-size="2.1">
<text x="41.2" y="82.3">OBSERVE PRECAUTIONS</text>
<text x="45.6" y="87.4">ELECTROSTATIC</text>
<text x="46.2" y="84.9">FOR HANDLING</text>
<text x="48.3" y="90">DISCHARGE</text>
<text x="48.9" y="92.5">SENSITIVE</text>
<text x="50" y="95">DEVICES</text>
</g>
<g font-size="1.8">
<text x="14.3" y="147.7">A</text>
<text x="113.1" y="146.7">A</text>
<text x="48.8" y="155.6">R</text>
<text x="156.7" y="155.7">F</text>
<text x="112.1" y="157.4">F</text>
<text x="48.4" y="162.2">F</text>
<text x="112.1" y="166.4">F</text>
<text x="156.7" y="164.7">F</text>
<text x="47.7" y="171.6">FS</text>
<text x="156.2" y="173.7">R</text>
<text x="112.9" y="175.4">R</text>
<text x="48.7" y="181.1">D</text>
<text x="112.1" y="187.8">F</text>
<text x="48.7" y="196.7">A</text>
<text x="112.1" y="200.2">F</text>
<text x="112.1" y="212.6">F</text>
<text x="112.9" y="221.6">F</text>
<text x="138.4" y="234.8">F</text>
</g>
</svg>
